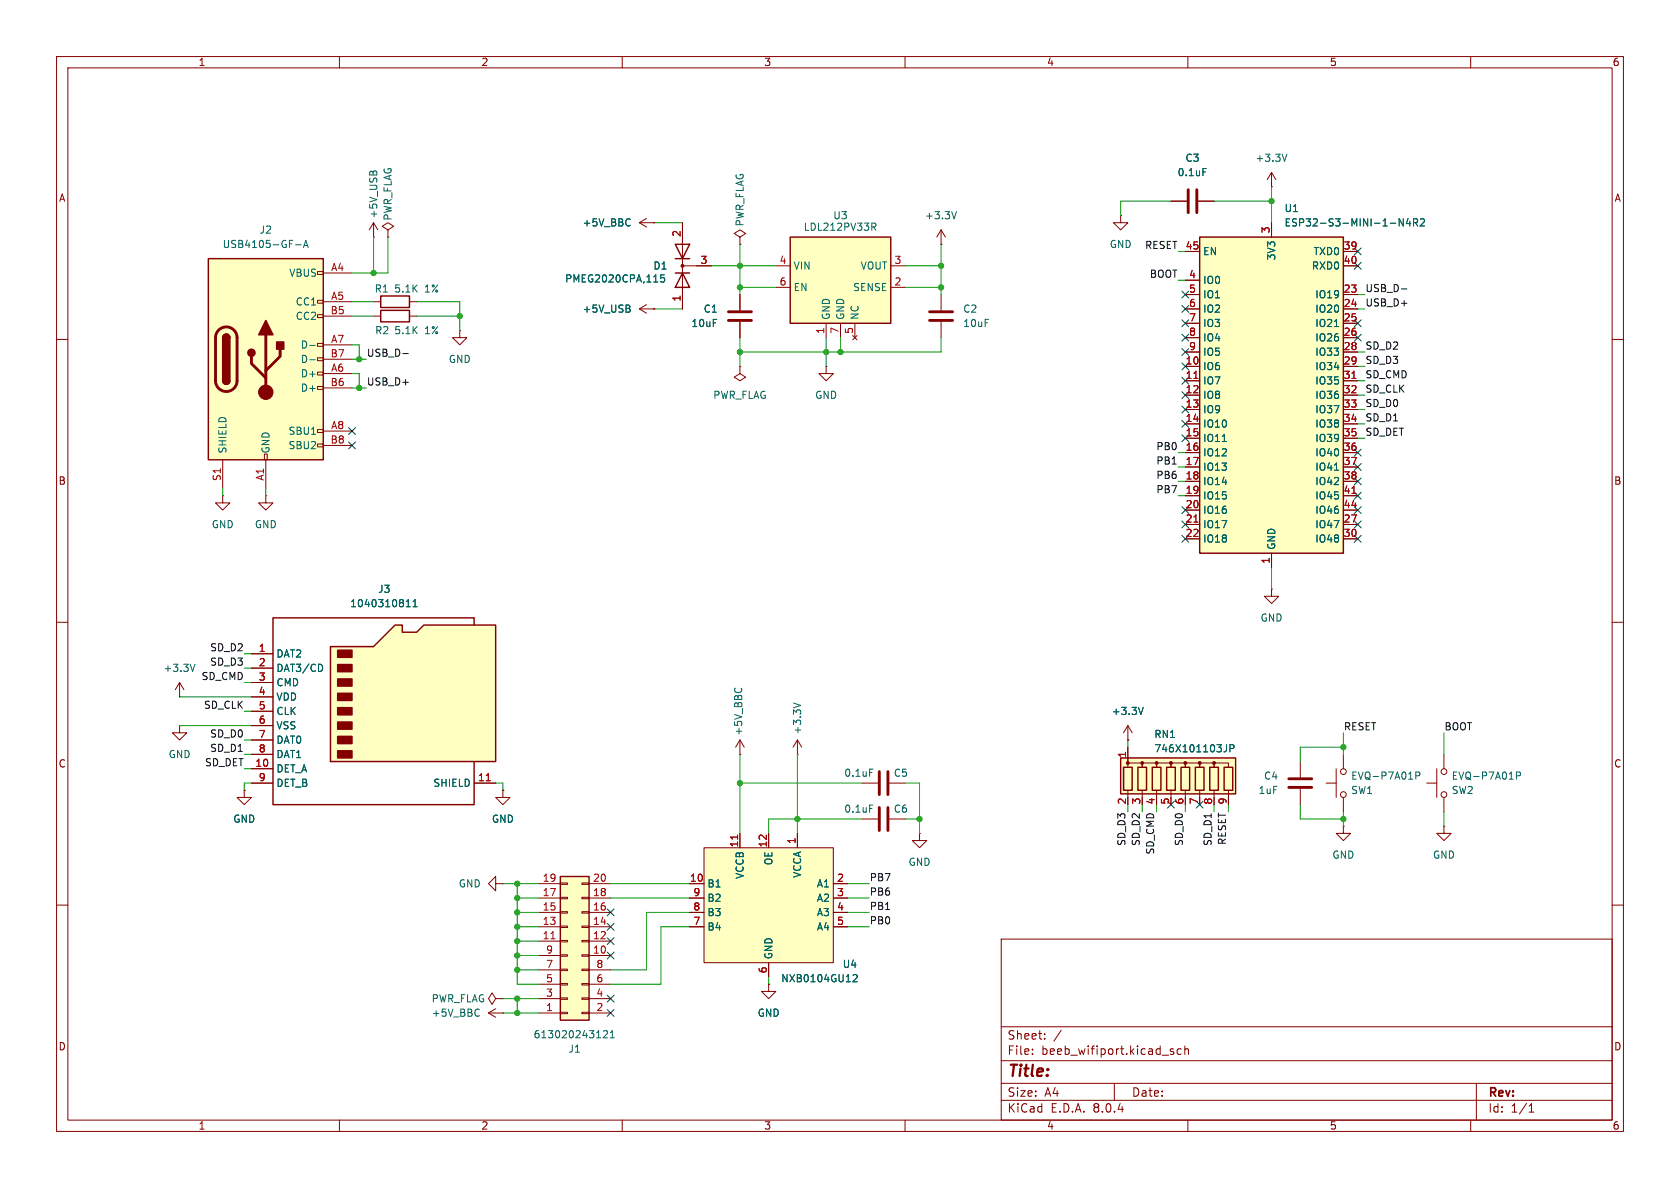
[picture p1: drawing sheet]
<svg xmlns="http://www.w3.org/2000/svg" width="297mm" height="210mm" viewBox="0 0 297 210" stroke-linecap="round" stroke-linejoin="round" font-family="sans-serif">
<g fill="none" stroke="#840000" stroke-width=".18">
<path d="M10 10h277v190h-277zM12 12h273v186h-273zM60 10v2M110 10v2M160 10v2M210 10v2M260 10v2M207 35.6h2.8M211.8 35.6h2.8M224.8 33h.1M224.8 30.5l-.8 1.3M224.8 30.5v2.5"/>
<path d="M224.8 30.5l.8 1.3M10 60h2M285 60h2M10 110h2M285 110h2M10 160h2M285 160h2M177 166h108v32h-108zM60 198v2M110 198v2M160 198v2M177 194.5h108"/>
<path d="M177 191.5h108M177 187.5h108M177 181.5h108M182.5 186.3v.1M182.5 185.5v.1M184.7 183.6v.1M184.7 182.8v.1M187.6 182.1l-1.3 2M197 191.5v3M207 185.8l.5 .2v.2l-.2 .2-.4-.1M207 185.5h.5M208.8 185.5l-.4-.1-.3 .3v.4l.1 .2h.6"/>
<path d="M209.5 185.5l.2-.1 .3 .1 .1 .9M209.5 184.9v1.5M210 198v2M260 198v2M261 191.5v6.5M270.3 196.6h.9M270.3 195.5l.4-.4v1.5"/>
</g>
<path d="M210.1 33.5v4.1M211.6 33.5v4.1" fill="none" stroke="#840000" stroke-width=".51"/>
<path d="M212.7 29.8h.6M227.5 27.2l-.4 1.3" fill="none" stroke="#006464" stroke-width=".18"/>
<path d="M212.1 41.9h25.4v55.9h-25.4z" fill="#ffffc2"/>
<path d="M212.1 41.9h25.4v55.9h-25.4z" fill="none" stroke="#840000" stroke-width=".25"/>
<g fill="none" stroke="#840000" stroke-width=".18">
<path d="M224.8 39.4v2.5M130.8 52.1v2.8M130.8 56.9v2.8M209.5 52.1h2.6M209.5 54.6h2.6M209.5 57.2h2.6M209.5 59.7h2.6M209.5 44.5h2.6M209.5 49.5h2.6M237.5 52.1h2.5M237.5 54.6h2.5M237.5 57.2h2.5"/>
<path d="M237.5 59.7h2.5M237.5 44.5h2.5M237.5 47h2.5M209.5 64.8h2.6M209.5 67.3h2.6M209.5 69.9h2.6M209.5 72.4h2.6M209.5 74.9h2.6M209.5 77.5h2.6M209.5 62.2h2.6M237.5 64.8h2.5M237.5 67.3h2.5"/>
<path d="M237.5 69.9h2.5M237.5 72.4h2.5M237.5 74.9h2.5M237.5 77.5h2.5M237.5 62.2h2.5M209.5 80h2.6M209.5 82.6h2.6M209.5 85.1h2.6M209.5 87.6h2.6M209.5 90.2h2.6M209.5 92.7h2.6M209.5 95.3h2.6"/>
<path d="M224.8 97.8v2.5M237.5 80h2.5M237.5 82.6h2.5M237.5 85.1h2.5M237.5 87.6h2.5M237.5 90.2h2.5M237.5 92.7h2.5M237.5 95.3h2.5M229.9 134.6v2.8M229.9 139.4v2.8M234.4 138.4h1.8M236.2 135.9v5.1"/>
<path d="M237.5 133.4v2.5M252.2 138.4h1.8M254 135.9v5.1M255.3 133.4v2.5M237.5 146.1v1.2h1.3l-1.3 1.3-1.3-1.3h1.3M237.5 146.1h.1M237.5 141v2.5M255.3 146.1v1.2h1.2l-1.2 1.3-1.3-1.3h1.3M255.3 146.1h.1M255.3 141v2.5"/>
<circle cx="237.5" cy="136.4" r=".51"/>
<circle cx="255.3" cy="136.4" r=".51"/>
<circle cx="237.5" cy="140.5" r=".51"/>
<circle cx="255.3" cy="140.5" r=".51"/>
</g>
<path d="M211.1 66.9h.7M239 66.9h.7M211.1 92.3h.7M239 87.2h.7" fill="none" stroke="#a90000" stroke-width=".18"/>
<path d="M248.1 38.7v1.2l-.7-1.2v1.2M248.9 38.6l-.3 .9h.8M249.2 39.1v.8M249.9 39.3h.6l.1-.2v-.3l-.7-.1v1.2M250.2 39.3l.4 .6M251.1 38.8l.5-.1 .2 .3-.8 .9h.8M235.9 57.7h.7M216.1 78h.7M235.9 83.1h.7M250.3 137.1h.6l.1-.2v-.3l-.7-.1v1.2M268.1 137.1h.6l.1-.2-.1-.3-.6-.1v1.2" fill="none" stroke="#006464" stroke-width=".18"/>
<path d="M128.8 56.6h4M128.8 55.1h4M227.8 139.2h4.1M227.8 137.7h4.1" fill="none" stroke="#840000" stroke-width=".51"/>
<path d="M139.7 41.9h17.8v15.3h-17.8z" fill="#ffffc2"/>
<path d="M139.7 41.9h17.8v15.3h-17.8z" fill="none" stroke="#840000" stroke-width=".25"/>
<g fill="none" stroke="#840000" stroke-width=".18">
<path d="M137.2 50.8h2.5M137.2 47h2.5M146 57.2v2.5M148.6 57.2v2.5M150.7 59.3l.8 .8M151.1 57.2v2.5M151.5 59.3l-.8 .8M157.5 50.8h2.5M157.5 47h2.5M224.8 104.1v1.3h1.3l-1.3 1.3-1.3-1.3h1.3M224.8 104.1h.1M130.8 133.4h.1"/>
<path d="M130.8 130.8l-.8 1.3M130.8 130.8v2.6M130.8 130.8l.8 1.3M141 133.4h.1M141 130.8l-.8 1.3M141 130.8v2.6M141 130.8l.7 1.3M199.4 130.8h.1M199.4 128.3l-.8 1.2M199.4 128.3v2.5M199.4 128.3l.8 1.2"/>
</g>
<path d="M154.1 39.4h.5l.2 .3-.1 .3-.6 .1M154.4 40.1l.4 .6M130 121.6l-.1 .3M131 121.6l.1 .3M140.3 124.3l1.2 .4M202.1 125l-.4 1.3" fill="none" stroke="#006464" stroke-width=".18"/>
<path d="M198.1 134h20.3v6.3h-20.3z" fill="#ffffc2"/>
<path d="M198.1 134h20.3v6.3h-20.3zM198.6 135.6h1.6v4.1h-1.6zM201.2 135.6h1.5v4.1h-1.5zM203.7 135.6h1.5v4.1h-1.5zM206.2 135.6h1.6v4.1h-1.6zM208.8 135.6h1.5v4.1h-1.5zM211.3 135.6h1.6v4.1h-1.6zM213.9 135.6h1.5v4.1h-1.5zM216.4 135.6h1.5v4.1h-1.5z" fill="none" stroke="#840000" stroke-width=".25"/>
<g fill="#840000" stroke="#840000" stroke-width=".18">
<circle cx="199.4" cy="134.9" r=".25"/>
<circle cx="201.9" cy="134.9" r=".25"/>
<circle cx="204.5" cy="134.9" r=".25"/>
<circle cx="207" cy="134.9" r=".25"/>
<circle cx="209.5" cy="134.9" r=".25"/>
<circle cx="212.1" cy="134.9" r=".25"/>
<circle cx="214.6" cy="134.9" r=".25"/>
</g>
<g fill="none" stroke="#840000" stroke-width=".18">
<path d="M198.1 38.1v1.3h1.3l-1.3 1.2-1.3-1.2h1.3M198.1 38.1h.1M166.4 43.2h.1M166.4 40.6l-.8 1.3M166.4 40.6v2.6M166.4 52.1v2.8M166.4 56.9v2.8M166.4 40.6l.7 1.3M31.7 123.2h.1M31.7 120.7l-.7 1.2M31.7 120.7v2.5M31.7 120.7l.8 1.2"/>
<path d="M152.4 138.4h2.8M157.2 138.4h2.8M199.4 135.6v-.7h2.5v.7v-.7h2.6v.7v-.7h2.5v.7v-.7h2.5v.7v-.7h2.6v.7v-.7h2.5v.7v-.7h2.6v.7M199.4 132.1v2.5M199.4 139.7v1.3M201.9 139.7v1.3M204.5 139.7v1.3M207 139.7v1.3M209.5 139.7v1.3M212.1 139.7v1.3M214.6 139.7v1.3M217.2 139.7v1.3"/>
</g>
<path d="M169.1 37.4l-.4 1.3M34.5 117.4l-.5 1.3M153.7 136h.6M216.8 131.6v1l-.3 .3M217.4 132.3l.6-.1 .2-.1-.1-.3-.7-.2v1.3" fill="none" stroke="#006464" stroke-width=".18"/>
<path d="M164.3 56.6h4.1M164.3 55.1h4.1M155.4 136.4v4.1M157 136.4v4.1" fill="none" stroke="#840000" stroke-width=".51"/>
<path d="M58.4 114.3h7.6l3.8-3.8h1.3v1.3h2.6l1.2-1.3h12.7v24.1h-29.2z" fill="#ffffc2"/>
<g fill="#840000" stroke="#840000" stroke-width=".25">
<path d="M59.7 132.7h2.5v1.3h-2.5z"/>
<path d="M59.7 130.2h2.5v1.2h-2.5z"/>
<path d="M59.7 127.6h2.5v1.3h-2.5z"/>
<path d="M59.7 125.1h2.5v1.3h-2.5z"/>
<path d="M59.7 122.6h2.5v1.2h-2.5z"/>
<path d="M59.7 120h2.5v1.3h-2.5z"/>
<path d="M59.7 117.5h2.5v1.2h-2.5z"/>
<path d="M59.7 114.9h2.5v1.3h-2.5z"/>
</g>
<path d="M119.4 48.3h2.5M119.4 45.7h2.5M119.4 43.2h2.5l-1.3 2.5zM120.6 48.3l1.3 2.5h-2.5zM58.4 114.3h7.6l3.8-3.8h1.3v1.3h2.6l1.2-1.3h12.7v24.1h-29.2zM83.8 110.5v-1.3h-35.5v33h35.5v-7.6" fill="none" stroke="#840000" stroke-width=".25"/>
<g fill="none" stroke="#840000" stroke-width=".18">
<path d="M113 39.4l1.3 .7M113 39.4h2.6M114.3 38.6l-1.3 .8M115.6 39.4h.1M120.6 39.4v15.2M113 54.6l1.3 .8M113 54.6h2.6M114.3 53.8l-1.3 .8M115.6 54.6h.1M120.6 47h5.1M130.8 41.9l1-.6-1-.7-1 .7 1 .6v1.3M130.8 43.2h.1"/>
<path d="M130.8 64.8v1.2l1 .7-1 .6-1-.6 1-.7M130.8 64.8h.1M146 64.8v1.2h1.3l-1.3 1.3-1.2-1.3h1.2M146 64.8h.1M39.4 87.6v1.3h1.2l-1.2 1.3-1.3-1.3h1.3M39.4 87.6h.1M47 87.6v1.3h1.3l-1.3 1.3-1.3-1.3h1.3M47 87.6h.1M44.4 115.6h3.9M44.4 118.1h3.9M31.7 128.3v1.2h1.3l-1.3 1.3-1.2-1.3h1.2M31.7 128.3h.1"/>
<path d="M43.2 139.7v1.3h1.2l-1.2 1.2-1.3-1.2h1.3M43.2 139.7h.1M44.4 135.9h3.9M44.4 138.4h3.9M44.4 120.7h3.9M44.4 123.2h3.9M44.4 125.7h3.9M44.4 128.3h3.9M44.4 130.8h3.9M44.4 133.4h3.9M83.8 138.4h3.8M152.4 144.8h2.8"/>
<path d="M157.2 144.8h2.8M162.6 147.3v1.3h-1.3l1.3 1.3 1.2-1.3h-1.2M162.6 147.3h.1"/>
</g>
<path d="M86 138h.7" fill="none" stroke="#a90000" stroke-width=".18"/>
<path d="M111.2 38.7l.2 .1M111.4 39.8l-.2 .1M111.1 54.5l.3 .3-.1 .3-.1 .1M111.2 54l.1 .2-.1 .3M117.4 48.6h-.6v.6l.2-.1h.4l.1 .2-.1 .4-.1 .2-.5-.2M56.8 117.5l.2 .5-.2 .6M71.8 107.3h.7M71.8 106.4l.4-.4v1.3M73 107.3h.8M73 106.4l.4-.4v1.3M153.7 142.3h.6" fill="none" stroke="#006464" stroke-width=".18"/>
<circle cx="120.6" cy="47" r=".25" fill="#840000" stroke="#840000" stroke-width=".18"/>
<path d="M155.4 142.7v4.1M157 142.7v4.1" fill="none" stroke="#840000" stroke-width=".51"/>
<path d="M124.5 149.9h22.8v20.3h-22.8z" fill="#ffffc2"/>
<g fill="none" stroke="#840000" stroke-width=".18">
<path d="M66 39.4l-.7 1.2M66 39.4v2.5M66 39.4l.8 1.2M66 41.9h.1M66 53.3h1.3M66 55.9h1.3M68.6 40.6l1-.6-1-.6-1 .6 1 .6v1.3M68.6 41.9h.1M72.4 53.3h1.3M72.4 55.9h1.3M81.3 58.4v1.3h1.2l-1.2 1.3-1.3-1.3h1.3M81.3 58.4h.1"/>
<path d="M88.9 139.7v1.3h1.3l-1.3 1.2-1.3-1.2h1.3M88.9 139.7h.1M87.6 156.2v1.3l-1.2-1.3 1.2-1.3v1.3h1.3M88.9 156.2h.1M121.9 156.2h2.6M121.9 158.8h2.6M124.5 149.9h22.8v20.3h-22.8zM130.8 147.3v2.6M135.9 147.3v2.6M141 147.3v2.6M147.3 156.2h2.6M147.3 158.8h2.6"/>
<path d="M121.9 161.3h2.6M121.9 163.8h2.6M135.9 174v1.3h1.3l-1.3 1.2-1.3-1.2h1.3M135.9 174h.1M135.9 170.2v2.5M147.3 161.3h2.6M147.3 163.8h2.6"/>
</g>
<path d="M130.4 147.6v.7" fill="none" stroke="#a90000" stroke-width=".18"/>
<path d="M65.4 30.4l.2-.1 .3 .1M66.6 30.4l-.1-.1-.3-.1-.2 .3M150.8 172.4l.5-.1 .2 .3-.7 1h.7" fill="none" stroke="#006464" stroke-width=".18"/>
<path d="M67.3 52.3h5.1v2.1h-5.1zM67.3 54.9h5.1v2h-5.1z" fill="none" stroke="#840000" stroke-width=".25"/>
<path d="M36.8 45.7h20.3v35.6h-20.3z" fill="#ffffc2"/>
<g fill="none" stroke="#840000" stroke-width=".18">
<path d="M56.1 55.6h1v.5h-1zM56.1 53.1h1v.5h-1zM56.1 48h1v.5h-1zM57.1 48.3h5.1M57.1 53.3h5.1M57.1 55.9h5.1M56.1 78.5h1v.5h-1zM56.1 75.9h1v.6h-1zM56.1 68.3h1v.5h-1zM56.1 65.8h1v.5h-1zM56.1 63.2h1v.6h-1zM56.1 60.7h1v.5h-1z"/>
<path d="M57.1 66h5.1M57.1 61h5.1M57.1 76.2h5.1M57.1 68.6h5.1M57.1 63.5h5.1M57.1 78.7h5.1M39.4 81.3v5.1M46.7 80.3h.5v1h-.5zM47 81.3v5.1M86.4 179.1h2.5M86.4 179.1l1.2 .7M87.6 176.5l-.6-1-.6 1 .6 1 .6-1h1.3"/>
<path d="M87.6 178.3l-1.2 .8M88.9 179.1h.1M88.9 176.5h.1"/>
</g>
<path d="M36.8 45.7h20.3v35.6h-20.3zM39.4 59.7a.64 .64 0 0 1 .6-.6 .64 .64 0 0 1 .6 .6M39.4 67.3a.64 .64 0 0 0 .6 .6 .64 .64 0 0 0 .6-.6" fill="none" stroke="#840000" stroke-width=".25"/>
<path d="M38.7 58.4a1.9 1.9 0 0 1 2-.5 1.9 1.9 0 0 1 1.2 1.8v7.6a1.91 1.91 0 0 1-1.9 1.9 1.91 1.91 0 0 1-1.9-1.9v-7.8l.2-.6zM47 59.2v10.1M44.4 63v1.3l2.6 2.5M49.5 61.7v1.3l-2.5 2.5" fill="none" stroke="#840000" stroke-width=".51"/>
<g fill="#840000" stroke="#840000" stroke-width=".25">
<path d="M39.4 67.3h1.2a.64 .64 0 0 1-.6 .6 .64 .64 0 0 1-.6-.6z"/>
<path d="M39.4 59.7h1.2v7.6h-1.2z"/>
<path d="M39.6 59.2a.64 .64 0 0 1 .6-.1 .64 .64 0 0 1 .4 .6h-1.2z"/>
<path d="M47 56.6l1.3 2.6h-2.6z"/>
<path d="M48.9 60.5h1.3v1.2h-1.3z"/>
<circle cx="44.4" cy="62.4" r=".63"/>
</g>
<circle cx="47" cy="69.3" r="1.27" fill="#840000" stroke="#840000" stroke-width=".18"/>
<path d="M52.3 43.3h.9M53.6 43.8l.5-1.3 .4 1.3M53.8 43.4h.6M54.8 61.1h.9M54.8 63.6h.9M84.5 178.4l.2 .1M84.7 179.5l-.2 .1" fill="none" stroke="#006464" stroke-width=".18"/>
<path d="M99.1 154.9h5v25.4h-5z" fill="#ffffc2"/>
<g fill="none" stroke="#840000" stroke-width=".18">
<path d="M115.6 39.4h.1M120.6 39.4v3.8M207 35.6h2.8M211.8 35.6h2.8M224.8 39.4v2.5M115.6 54.6h.1M120.6 50.8v3.8M123.2 47h2.5M130.8 52.1v2.8M130.8 56.9v2.8M209.5 52.1h2.6M209.5 54.6h2.6"/>
<path d="M209.5 57.2h2.6M209.5 59.7h2.6M209.5 44.5h2.6M209.5 49.5h2.6M237.5 47h2.5M237.5 52.1h2.5M237.5 54.6h2.5M237.5 57.2h2.5M237.5 59.7h2.5M237.5 44.5h2.5M209.5 64.8h2.6M209.5 67.3h2.6"/>
<path d="M209.5 69.9h2.6M209.5 72.4h2.6M209.5 74.9h2.6M209.5 77.5h2.6M209.5 62.2h2.6M237.5 64.8h2.5M237.5 67.3h2.5M237.5 69.9h2.5M237.5 72.4h2.5M237.5 74.9h2.5M237.5 77.5h2.5M237.5 62.2h2.5"/>
<path d="M209.5 80h2.6M209.5 82.6h2.6M209.5 85.1h2.6M209.5 87.6h2.6M209.5 90.2h2.6M209.5 92.7h2.6M209.5 95.3h2.6M224.8 97.8v2.5M237.5 80h2.5M237.5 82.6h2.5M237.5 85.1h2.5M237.5 87.6h2.5"/>
<path d="M237.5 90.2h2.5M237.5 92.7h2.5M237.5 95.3h2.5M44.4 115.6h3.9M44.4 118.1h3.9M43.2 139.7h.1M44.4 135.9h3.9M44.4 138.4h3.9M44.4 120.7h3.9M44.4 123.2h3.9M44.4 125.7h3.9M44.4 128.3h3.9"/>
<path d="M44.4 130.8h3.9M44.4 133.4h3.9M83.8 138.4h3.8M88.9 139.7h.1M199.4 130.8h.1M199.4 132.1v2.5M95.2 158.8h3.9M95.2 156.2h3.9M99.1 156.1h1.2v.2h-1.2zM99.1 158.6h1.2v.3h-1.2zM102.9 156.1h1.2v.2h-1.2zM102.9 158.6h1.2v.3h-1.2z"/>
<path d="M104.1 158.8h3.8M104.1 156.2h3.8M121.9 158.8h2.6M121.9 156.2h2.6M130.8 147.3v2.6M135.9 147.3v2.6M141 147.3v2.6M147.3 158.8h2.6M147.3 156.2h2.6M95.2 179.1h3.9M95.2 168.9h3.9M95.2 166.4h3.9"/>
<path d="M95.2 163.8h3.9M95.2 161.3h3.9M95.2 176.5h3.9M95.2 174h3.9M95.2 171.5h3.9M99.1 161.2h1.2v.2h-1.2zM99.1 163.7h1.2v.3h-1.2zM99.1 166.2h1.2v.3h-1.2zM99.1 168.8h1.2v.2h-1.2zM99.1 171.3h1.2v.3h-1.2zM99.1 173.9h1.2v.2h-1.2zM99.1 176.4h1.2v.3h-1.2z"/>
<path d="M99.1 178.9h1.2v.3h-1.2zM102.9 161.2h1.2v.2h-1.2zM102.9 163.7h1.2v.3h-1.2zM102.9 166.2h1.2v.3h-1.2zM102.9 168.8h1.2v.2h-1.2zM102.9 171.3h1.2v.3h-1.2zM102.9 173.9h1.2v.2h-1.2zM102.9 176.4h1.2v.3h-1.2zM102.9 178.9h1.2v.3h-1.2zM104.1 179.1h3.8M104.1 168.9h3.8M104.1 166.4h3.8"/>
<path d="M104.1 163.8h3.8M104.1 161.3h3.8M104.1 176.5h3.8M104.1 174h3.8M104.1 171.5h3.8M121.9 163.8h2.6M121.9 161.3h2.6M135.9 174h.1M135.9 170.2v2.5M147.3 163.8h2.6M147.3 161.3h2.6"/>
</g>
<path d="M99.1 154.9h5v25.4h-5z" fill="none" stroke="#840000" stroke-width=".25"/>
<path d="M211.1 66.9h.7M239 66.9h.7M211.1 92.3h.7M239 87.2h.7M86 138h.7M130.4 147.6v.7M97.4 166h.7" fill="none" stroke="#a90000" stroke-width=".18"/>
<g fill="none" stroke="#006464" stroke-width=".18">
<path d="M111.2 38.7l.2 .1M111.4 39.8l-.2 .1M212.7 29.8h.6M248.1 38.7v1.2l-.7-1.2v1.2M248.9 38.6l-.3 .9h.8M249.2 39.1v.8M249.9 39.3h.6l.1-.2v-.3l-.7-.1v1.2M250.2 39.3l.4 .6M251.1 38.8l.5-.1 .2 .3-.8 .9h.8M111.1 54.5l.3 .3-.1 .3-.1 .1M111.2 54l.1 .2-.1 .3M117.4 48.6h-.6v.6l.2-.1h.4l.1 .2-.1 .4-.1 .2-.5-.2"/>
<path d="M235.9 57.7h.7M216.1 78h.7M235.9 83.1h.7M56.8 117.5l.2 .5-.2 .6M71.8 107.3h.7M71.8 106.4l.4-.4v1.3M73 107.3h.8M73 106.4l.4-.4v1.3M202.1 125l-.4 1.3M216.8 131.6v1l-.3 .3M217.4 132.3l.6-.1 .2-.1-.1-.3-.7-.2v1.3M150.8 172.4l.5-.1 .2 .3-.7 1h.7"/>
<path d="M106.7 182.3l.5-.1 .2 .4-.8 .9h.8M107.9 183.5h.7M107.9 182.6l.4-.4v1.3"/>
</g>
<path d="M247.8 51.1h.9M71.2 62.5h1" fill="none" stroke="#0f0f0f" stroke-width=".18"/>
<g fill="none" stroke="#009600" stroke-width=".18">
<path d="M115.6 39.4h5M207 35.6h-8.9v2.5M214.6 35.6h10.2M224.8 33v6.4M62.2 55.9h3.8M62.2 53.3h3.8M66 41.9v6.4M68.6 41.9v6.4h-6.4M73.7 55.9h7.6M73.7 53.3h7.6v5.1M115.6 54.6h5M125.7 47h11.5"/>
<path d="M130.8 43.2v8.9M130.8 59.7v5.1M130.8 50.8h6.4M146 59.7v5.1M148.6 59.7v2.5M160 47h6.4M160 50.8h6.4M166.4 59.7v2.5h-35.6M166.4 43.2v8.9M208.3 44.5h1.2M208.3 49.5h1.2M240 54.6h1.3"/>
<path d="M240 52.1h1.3M62.2 63.5h2.6M62.2 61h1.3v2.5M62.2 66h1.3v2.6M62.2 68.6h2.6M240 67.3h1.3M240 64.8h1.3M240 62.2h1.3M240 77.5h1.3M240 74.9h1.3M240 69.9h1.3M240 72.4h1.3"/>
<path d="M39.4 86.4v1.2M47 86.4v1.2M208.3 85.1h1.2M208.3 82.6h1.2M208.3 87.6h1.2M208.3 80h1.2M43.2 118.1h1.2M43.2 115.6h1.2M224.8 100.3v3.8M31.7 128.3h12.7M31.7 123.2h12.7M43.2 125.7h1.2"/>
<path d="M43.2 120.7h1.2M43.2 133.4h1.2M43.2 130.8h1.2M43.2 135.9h1.2M44.4 138.4h-1.2v1.3M87.6 138.4h1.3v1.3M130.8 138.4h21.6M130.8 133.4v13.9M141 133.4v13.9M160 138.4h2.6v8.9M199.4 130.8v1.3M237.5 132.1h-7.6v2.5"/>
<path d="M237.5 129.5v3.9M255.3 129.5v3.9M88.9 156.2h6.3M91.4 158.8h3.8M91.4 156.2v17.8h3.8M107.9 158.8h14M107.9 156.2h14M149.9 158.8h3.8M149.9 156.2h3.8M152.4 144.8h-16.5v2.5M160 144.8h2.6M199.4 142.2v1.3"/>
<path d="M201.9 142.2v1.3M204.5 142.2v1.3M209.5 142.2v1.3M214.6 142.2v1.3M217.2 142.2v1.3M229.9 142.2v2.6h7.6M237.5 143.5v2.6M255.3 143.5v2.6M88.9 176.5h6.3M88.9 179.1h6.3M91.4 166.4h3.8M91.4 171.5h3.8"/>
<path d="M91.4 176.5v2.6M91.4 161.3h3.8M91.4 163.8h3.8M91.4 168.9h3.8M121.9 161.3h-7.6v10.2h-6.4M121.9 163.8h-5.1v10.2h-8.9M135.9 172.7v1.3M149.9 161.3h3.8M149.9 163.8h3.8"/>
</g>
<g fill="none" stroke="#000084" stroke-width=".18">
<path d="M208.9 51.5l1.3 1.2M208.9 56.5l1.3 1.3M208.9 54l1.3 1.2M208.9 59.1l1.3 1.2M210.2 51.5l-1.3 1.2M210.2 56.5l-1.3 1.3M210.2 54l-1.3 1.2M210.2 59.1l-1.3 1.2M239.4 56.5l1.2 1.3M239.4 46.4l1.2 1.2M239.4 43.8l1.2 1.3M239.4 59.1l1.2 1.2"/>
<path d="M240.6 43.8l-1.2 1.3M240.6 59.1l-1.2 1.2M240.6 56.5l-1.2 1.3M240.6 46.4l-1.2 1.2M61.6 75.6l1.2 1.2M61.6 78.1l1.2 1.2M62.8 75.6l-1.2 1.2M62.8 78.1l-1.2 1.2M208.9 69.2l1.3 1.3M208.9 74.3l1.3 1.2M208.9 71.8l1.3 1.2M208.9 76.9l1.3 1.2"/>
<path d="M208.9 61.6l1.3 1.2M208.9 66.7l1.3 1.2M208.9 64.2l1.3 1.2M210.2 69.2l-1.3 1.3M210.2 74.3l-1.3 1.2M210.2 71.8l-1.3 1.2M210.2 76.9l-1.3 1.2M210.2 64.2l-1.3 1.2M210.2 61.6l-1.3 1.2M210.2 66.7l-1.3 1.2M239.4 79.4l1.2 1.2M240.6 79.4l-1.2 1.2"/>
<path d="M208.9 89.6l1.3 1.2M208.9 92.1l1.3 1.2M208.9 94.6l1.3 1.3M210.2 89.6l-1.3 1.2M210.2 92.1l-1.3 1.2M210.2 94.6l-1.3 1.3M239.4 89.6l1.2 1.2M239.4 87l1.2 1.2M239.4 81.9l1.2 1.3M239.4 84.5l1.2 1.2M239.4 94.6l1.2 1.3M239.4 92.1l1.2 1.2"/>
<path d="M240.6 89.6l-1.2 1.2M240.6 87l-1.2 1.2M240.6 81.9l-1.2 1.3M240.6 84.5l-1.2 1.2M240.6 94.6l-1.2 1.3M240.6 92.1l-1.2 1.2M206.4 141.6l1.2 1.2M207.6 141.6l-1.2 1.2M211.5 141.6l1.2 1.2M212.7 141.6l-1.2 1.2M107.3 165.8l1.3 1.2M107.3 163.2l1.3 1.2"/>
<path d="M107.3 160.7l1.3 1.2M107.3 168.3l1.3 1.2M107.3 178.5l1.3 1.2M107.3 175.9l1.3 1.2M108.6 178.5l-1.3 1.2M108.6 165.8l-1.3 1.2M108.6 163.2l-1.3 1.2M108.6 160.7l-1.3 1.2M108.6 168.3l-1.3 1.2M108.6 175.9l-1.3 1.2"/>
</g>
<g fill="#009600" stroke="#009600" stroke-width=".18">
<circle cx="130.8" cy="47" r=".46"/>
<circle cx="130.8" cy="50.8" r=".46"/>
<circle cx="130.8" cy="62.2" r=".46"/>
<circle cx="130.8" cy="138.4" r=".46"/>
<circle cx="141" cy="144.8" r=".46"/>
<circle cx="162.6" cy="144.8" r=".46"/>
<circle cx="146" cy="62.2" r=".46"/>
<circle cx="91.4" cy="168.9" r=".46"/>
<circle cx="91.4" cy="171.5" r=".46"/>
<circle cx="91.4" cy="163.8" r=".46"/>
<circle cx="91.4" cy="161.3" r=".46"/>
<circle cx="91.4" cy="166.4" r=".46"/>
<circle cx="91.4" cy="179.1" r=".46"/>
<circle cx="91.4" cy="176.5" r=".46"/>
<circle cx="63.5" cy="68.6" r=".46"/>
<circle cx="66" cy="48.3" r=".46"/>
<circle cx="81.3" cy="55.9" r=".46"/>
<circle cx="63.5" cy="63.5" r=".46"/>
<circle cx="91.4" cy="158.8" r=".46"/>
<circle cx="91.4" cy="156.2" r=".46"/>
<circle cx="166.4" cy="47" r=".46"/>
<circle cx="166.4" cy="50.8" r=".46"/>
<circle cx="148.6" cy="62.2" r=".46"/>
<circle cx="237.5" cy="132.1" r=".46"/>
<circle cx="237.5" cy="144.8" r=".46"/>
<circle cx="224.8" cy="35.6" r=".46"/>
</g>
<text font-size="2.8" fill="#840000" x="178" y="190.9">Title:</text>
<g font-size="2.1" fill="#840000">
<text x="178" y="184">Sheet:</text>
<text x="178" y="186.7">File:</text>
<text x="184.1" y="186.7">beeb_wifiport.kicad_sch</text>
<text x="178" y="196.9">KiCad</text>
<text x="178" y="194.1">Size:</text>
<text x="184.7" y="194.1">A4</text>
<text x="185.7" y="196.9">E.D.A.</text>
<text x="193.3" y="196.9">8.0.4</text>
<text x="200" y="194.1">Date:</text>
<text x="263" y="194.3">Rev:</text>
<text x="263" y="196.9">Id:</text>
<text x="267.1" y="196.9">1/1</text>
</g>
<g font-size="1.8" fill="#840000">
<text x="35" y="11.9">1</text>
<text x="85" y="11.9">2</text>
<text x="135" y="11.9">3</text>
<text x="185" y="11.9">4</text>
<text x="235" y="11.9">5</text>
<text x="285" y="11.9">6</text>
<text x="10.3" y="35.9">A</text>
<text x="285.3" y="35.9">A</text>
<text x="10.3" y="85.9">B</text>
<text x="285.3" y="85.9">B</text>
<text x="10.3" y="135.9">C</text>
<text x="285.3" y="135.9">C</text>
<text x="10.3" y="185.9">D</text>
<text x="285.3" y="185.9">D</text>
<text x="35" y="199.9">1</text>
<text x="85" y="199.9">2</text>
<text x="135" y="199.9">3</text>
<text x="185" y="199.9">4</text>
<text x="235" y="199.9">5</text>
<text x="285" y="199.9">6</text>
</g>
<g font-size="1.8" fill="#006464">
<text x="209.5" y="28.8">C3</text>
<text x="221.8" y="28.8">+3.3V</text>
<text x="208.1" y="31.3">0.1uF</text>
<text x="45.8" y="41.5">J2</text>
<text x="66.9" y="38.7" transform="rotate(-90 66.9 38.7)">+5V_USB</text>
<text x="69.4" y="39.1" transform="rotate(-90 69.4 39.1)">PWR_FLAG</text>
<text x="102.9" y="40.2">+5V_BBC</text>
<text x="131.7" y="40.1" transform="rotate(-90 131.7 40.1)">PWR_FLAG</text>
<text x="142" y="41">LDL212PV33R</text>
<text x="147.2" y="39">U3</text>
<text x="163.4" y="39">+3.3V</text>
<text x="227" y="37.7">U1</text>
<text x="227" y="40.2">ESP32-S3-MINI-1-N4R2</text>
<text x="39.3" y="44">USB4105-GF-A</text>
<text x="115.4" y="47.9">D1</text>
<text x="140.2" y="47.9">VIN</text>
<text x="152.1" y="47.9">VOUT</text>
<text x="196.1" y="44">GND</text>
<text x="212.6" y="45.3">EN</text>
<text x="225.7" y="46.1" transform="rotate(-90 225.7 46.1)">3V3</text>
<text x="231.8" y="47.9">RXD0</text>
<text x="232.1" y="45.3">TXD0</text>
<text x="51" y="49.1">VBUS</text>
<text x="66.1" y="51.9">R1</text>
<text x="69.6" y="51.9">5.1K</text>
<text x="75.1" y="51.9">1%</text>
<text x="99.8" y="50.1">PMEG2020CPA,115</text>
<text x="140.2" y="51.7">EN</text>
<text x="150.7" y="51.7">SENSE</text>
<text x="212.6" y="50.4">IO0</text>
<text x="212.6" y="52.9">IO1</text>
<text x="232.4" y="52.9">IO19</text>
<text x="52.2" y="54.2">CC1</text>
<text x="52.2" y="56.7">CC2</text>
<text x="66.2" y="59.3">R2</text>
<text x="69.6" y="59.3">5.1K</text>
<text x="75.1" y="59.3">1%</text>
<text x="102.9" y="55.5">+5V_USB</text>
<text x="122.1" y="58">10uF</text>
<text x="124.3" y="55.5">C1</text>
<text x="146.9" y="56.6" transform="rotate(-90 146.9 56.6)">GND</text>
<text x="149.5" y="56.6" transform="rotate(-90 149.5 56.6)">GND</text>
<text x="152" y="56.6" transform="rotate(-90 152 56.6)">NC</text>
<text x="170.2" y="55.5">C2</text>
<text x="170.2" y="58">10uF</text>
<text x="212.6" y="55.5">IO2</text>
<text x="212.6" y="58">IO3</text>
<text x="232.4" y="55.5">IO20</text>
<text x="232.4" y="58">IO21</text>
<text x="53.1" y="61.8">D-</text>
<text x="53.1" y="64.4">D-</text>
<text x="79.2" y="64.4">GND</text>
<text x="212.6" y="65.6">IO6</text>
<text x="212.6" y="60.6">IO4</text>
<text x="212.6" y="63.1">IO5</text>
<text x="232.4" y="60.6">IO26</text>
<text x="232.4" y="63.1">IO33</text>
<text x="232.4" y="65.6">IO34</text>
<text x="53.1" y="66.9">D+</text>
<text x="53.1" y="69.4">D+</text>
<text x="126" y="70.7">PWR_FLAG</text>
<text x="144" y="70.7">GND</text>
<text x="212.6" y="68.2">IO7</text>
<text x="212.6" y="70.7">IO8</text>
<text x="232.4" y="68.2">IO35</text>
<text x="232.4" y="70.7">IO36</text>
<text x="50.9" y="77.1">SBU1</text>
<text x="212.6" y="73.3">IO9</text>
<text x="212.6" y="75.8">IO10</text>
<text x="232.4" y="73.3">IO37</text>
<text x="232.4" y="75.8">IO38</text>
<text x="40.2" y="80.3" transform="rotate(-90 40.2 80.3)">SHIELD</text>
<text x="47.9" y="80.3" transform="rotate(-90 47.9 80.3)">GND</text>
<text x="50.9" y="79.6">SBU2</text>
<text x="212.6" y="78.3">IO11</text>
<text x="212.6" y="80.9">IO12</text>
<text x="212.6" y="83.4">IO13</text>
<text x="232.4" y="78.3">IO39</text>
<text x="232.4" y="80.9">IO40</text>
<text x="232.4" y="83.4">IO41</text>
<text x="212.6" y="86">IO14</text>
<text x="212.6" y="88.5">IO15</text>
<text x="232.4" y="86">IO42</text>
<text x="232.4" y="88.5">IO45</text>
<text x="37.3" y="93.6">GND</text>
<text x="45" y="93.6">GND</text>
<text x="212.6" y="91">IO16</text>
<text x="212.6" y="93.6">IO17</text>
<text x="232.4" y="93.6">IO47</text>
<text x="232.4" y="91">IO46</text>
<text x="212.6" y="96.1">IO18</text>
<text x="225.7" y="97.3" transform="rotate(-90 225.7 97.3)">GND</text>
<text x="232.4" y="96.1">IO48</text>
<text x="61.8" y="107.5">1040310811</text>
<text x="66.8" y="105">J3</text>
<text x="222.8" y="110.1">GND</text>
<text x="28.8" y="119">+3.3V</text>
<text x="48.8" y="116.4">DAT2</text>
<text x="48.8" y="119">DAT3/CD</text>
<text x="48.8" y="121.5">CMD</text>
<text x="48.8" y="124.1">VDD</text>
<text x="48.8" y="126.6">CLK</text>
<text x="48.8" y="129.1">VSS</text>
<text x="48.8" y="131.7">DAT0</text>
<text x="131.4" y="130.2" transform="rotate(-90 131.4 130.2)">+5V_BBC</text>
<text x="141.8" y="129.9" transform="rotate(-90 141.8 129.9)">+3.3V</text>
<text x="196.4" y="126.6">+3.3V</text>
<text x="204" y="130.7">RN1</text>
<text x="29.7" y="134.2">GND</text>
<text x="48.8" y="136.8">DET_A</text>
<text x="48.8" y="134.2">DAT1</text>
<text x="149.2" y="137.5">0.1uF</text>
<text x="157.9" y="137.5">C5</text>
<text x="204" y="133.2">746X101103JP</text>
<text x="48.8" y="139.3">DET_B</text>
<text x="76.5" y="139.3">SHIELD</text>
<text x="149.2" y="143.9">0.1uF</text>
<text x="157.9" y="143.9">C6</text>
<text x="222.4" y="140.6">1uF</text>
<text x="223.4" y="138">C4</text>
<text x="238.8" y="140.6">SW1</text>
<text x="238.8" y="138">EVQ-P7A01P</text>
<text x="256.6" y="140.6">SW2</text>
<text x="256.6" y="138">EVQ-P7A01P</text>
<text x="41.1" y="145.6">GND</text>
<text x="86.9" y="145.6">GND</text>
<text x="131.7" y="155.5" transform="rotate(-90 131.7 155.5)">VCCB</text>
<text x="136.8" y="153.1" transform="rotate(-90 136.8 153.1)">OE</text>
<text x="141.8" y="155.3" transform="rotate(-90 141.8 155.3)">VCCA</text>
<text x="160.5" y="153.3">GND</text>
<text x="235.5" y="152">GND</text>
<text x="253.2" y="152">GND</text>
<text x="81" y="157.1">GND</text>
<text x="125" y="157.1">B1</text>
<text x="125" y="159.6">B2</text>
<text x="144.3" y="157.1">A1</text>
<text x="144.3" y="159.6">A2</text>
<text x="125" y="164.7">B4</text>
<text x="125" y="162.2">B3</text>
<text x="144.3" y="162.2">A3</text>
<text x="144.3" y="164.7">A4</text>
<text x="136.8" y="169.7" transform="rotate(-90 136.8 169.7)">GND</text>
<text x="138" y="173.8">NXB0104GU12</text>
<text x="148.9" y="171.3">U4</text>
<text x="76.2" y="177.4">PWR_FLAG</text>
<text x="76.2" y="179.9">+5V_BBC</text>
<text x="133.9" y="179.9">GND</text>
<text x="94.2" y="183.7">613020243121</text>
<text x="100.4" y="186.3">J1</text>
</g>
<g font-size="1.8" fill="#a90000">
<text x="120.4" y="42" transform="rotate(-90 120.4 42)">2</text>
<text x="224.5" y="41.3" transform="rotate(-90 224.5 41.3)">3</text>
<text x="123.8" y="46.7">3</text>
<text x="137.7" y="46.7">4</text>
<text x="158" y="46.7">3</text>
<text x="209.5" y="44.2">45</text>
<text x="237.4" y="44.2">39</text>
<text x="237.4" y="46.7">40</text>
<text x="58.4" y="48">A4</text>
<text x="58.4" y="53.1">A5</text>
<text x="120.4" y="53.4" transform="rotate(-90 120.4 53.4)">1</text>
<text x="137.7" y="50.5">6</text>
<text x="158" y="50.5">2</text>
<text x="210.1" y="49.3">4</text>
<text x="210.1" y="51.8">5</text>
<text x="237.4" y="51.8">23</text>
<text x="58.3" y="55.6">B5</text>
<text x="145.8" y="59.1" transform="rotate(-90 145.8 59.1)">1</text>
<text x="148.3" y="59.1" transform="rotate(-90 148.3 59.1)">7</text>
<text x="150.9" y="59.1" transform="rotate(-90 150.9 59.1)">5</text>
<text x="210.1" y="54.4">6</text>
<text x="210.1" y="56.9">7</text>
<text x="210.1" y="59.4">8</text>
<text x="237.4" y="54.4">24</text>
<text x="237.4" y="56.9">25</text>
<text x="237.4" y="59.4">26</text>
<text x="58.3" y="63.2">B7</text>
<text x="58.4" y="65.8">A6</text>
<text x="58.4" y="60.7">A7</text>
<text x="209.5" y="64.5">10</text>
<text x="210.1" y="62">9</text>
<text x="237.4" y="62">28</text>
<text x="237.4" y="64.5">29</text>
<text x="58.3" y="68.3">B6</text>
<text x="209.5" y="67.1">11</text>
<text x="209.5" y="69.6">12</text>
<text x="237.4" y="67.1">31</text>
<text x="237.4" y="69.6">32</text>
<text x="58.4" y="75.9">A8</text>
<text x="209.5" y="72.1">13</text>
<text x="209.5" y="74.7">14</text>
<text x="209.5" y="77.2">15</text>
<text x="237.4" y="72.1">33</text>
<text x="237.4" y="74.7">34</text>
<text x="237.4" y="77.2">35</text>
<text x="58.3" y="78.5">B8</text>
<text x="209.5" y="79.8">16</text>
<text x="209.5" y="82.3">17</text>
<text x="237.4" y="79.8">36</text>
<text x="237.4" y="82.3">37</text>
<text x="39.1" y="85.1" transform="rotate(-90 39.1 85.1)">S1</text>
<text x="46.7" y="85.1" transform="rotate(-90 46.7 85.1)">A1</text>
<text x="209.5" y="84.8">18</text>
<text x="209.5" y="87.4">19</text>
<text x="209.5" y="89.9">20</text>
<text x="237.4" y="84.8">38</text>
<text x="237.4" y="87.4">41</text>
<text x="237.4" y="89.9">44</text>
<text x="209.5" y="92.5">21</text>
<text x="209.5" y="95">22</text>
<text x="237.4" y="92.5">27</text>
<text x="237.4" y="95">30</text>
<text x="224.5" y="99.8" transform="rotate(-90 224.5 99.8)">1</text>
<text x="45.6" y="115.3">1</text>
<text x="45.6" y="117.9">2</text>
<text x="45.6" y="120.4">3</text>
<text x="45.6" y="122.9">4</text>
<text x="45.6" y="125.5">5</text>
<text x="45.6" y="128">6</text>
<text x="45.6" y="130.6">7</text>
<text x="45" y="135.6">10</text>
<text x="45.6" y="133.1">8</text>
<text x="199.1" y="134.1" transform="rotate(-90 199.1 134.1)">1</text>
<text x="45.6" y="138.2">9</text>
<text x="84.4" y="138.2">11</text>
<text x="199.1" y="142.3" transform="rotate(-90 199.1 142.3)">2</text>
<text x="201.7" y="142.3" transform="rotate(-90 201.7 142.3)">3</text>
<text x="204.2" y="142.3" transform="rotate(-90 204.2 142.3)">4</text>
<text x="206.8" y="142.3" transform="rotate(-90 206.8 142.3)">5</text>
<text x="209.3" y="142.3" transform="rotate(-90 209.3 142.3)">6</text>
<text x="211.8" y="142.3" transform="rotate(-90 211.8 142.3)">7</text>
<text x="214.4" y="142.3" transform="rotate(-90 214.4 142.3)">8</text>
<text x="216.9" y="142.3" transform="rotate(-90 216.9 142.3)">9</text>
<text x="130.6" y="149.9" transform="rotate(-90 130.6 149.9)">11</text>
<text x="135.6" y="149.9" transform="rotate(-90 135.6 149.9)">12</text>
<text x="140.7" y="149.3" transform="rotate(-90 140.7 149.3)">1</text>
<text x="95.8" y="156">19</text>
<text x="104.7" y="156">20</text>
<text x="121.9" y="156">10</text>
<text x="147.9" y="156">2</text>
<text x="95.8" y="161">15</text>
<text x="95.8" y="158.5">17</text>
<text x="104.7" y="161">16</text>
<text x="104.7" y="158.5">18</text>
<text x="122.5" y="161">8</text>
<text x="122.5" y="158.5">9</text>
<text x="147.9" y="158.5">3</text>
<text x="147.9" y="161">4</text>
<text x="95.8" y="166.1">11</text>
<text x="95.8" y="163.6">13</text>
<text x="104.7" y="166.1">12</text>
<text x="104.7" y="163.6">14</text>
<text x="122.5" y="163.6">7</text>
<text x="147.9" y="163.6">5</text>
<text x="96.4" y="173.7">5</text>
<text x="96.4" y="171.2">7</text>
<text x="96.4" y="168.7">9</text>
<text x="104.7" y="168.7">10</text>
<text x="105.3" y="173.7">6</text>
<text x="105.3" y="171.2">8</text>
<text x="135.6" y="172.2" transform="rotate(-90 135.6 172.2)">6</text>
<text x="96.4" y="178.8">1</text>
<text x="96.4" y="176.3">3</text>
<text x="105.3" y="178.8">2</text>
<text x="105.3" y="176.3">4</text>
</g>
<g font-size="1.8" fill="#0f0f0f">
<text x="202.3" y="44.1">RESET</text>
<text x="203.2" y="49.2">BOOT</text>
<text x="241.3" y="51.7">USB_D-</text>
<text x="241.3" y="54.3">USB_D+</text>
<text x="64.8" y="63.2">USB_D-</text>
<text x="241.3" y="64.4">SD_D3</text>
<text x="241.3" y="61.9">SD_D2</text>
<text x="64.8" y="68.2">USB_D+</text>
<text x="241.3" y="67">SD_CMD</text>
<text x="241.3" y="69.5">SD_CLK</text>
<text x="241.3" y="77.1">SD_DET</text>
<text x="241.3" y="74.6">SD_D1</text>
<text x="241.3" y="72">SD_D0</text>
<text x="204.3" y="79.7">PB0</text>
<text x="204.3" y="82.2">PB1</text>
<text x="204.3" y="87.3">PB7</text>
<text x="204.3" y="84.7">PB6</text>
<text x="37.1" y="115.2">SD_D2</text>
<text x="37.1" y="117.8">SD_D3</text>
<text x="35.5" y="120.3">SD_CMD</text>
<text x="36" y="125.4">SD_CLK</text>
<text x="37.1" y="130.5">SD_D0</text>
<text x="237.5" y="129.2">RESET</text>
<text x="255.3" y="129.2">BOOT</text>
<text x="36.1" y="135.5">SD_DET</text>
<text x="37.1" y="133">SD_D1</text>
<text x="199" y="149.6" transform="rotate(-90 199 149.6)">SD_D3</text>
<text x="201.6" y="149.6" transform="rotate(-90 201.6 149.6)">SD_D2</text>
<text x="209.2" y="149.6" transform="rotate(-90 209.2 149.6)">SD_D0</text>
<text x="214.3" y="149.6" transform="rotate(-90 214.3 149.6)">SD_D1</text>
<text x="216.8" y="149.5" transform="rotate(-90 216.8 149.5)">RESET</text>
<text x="153.7" y="155.9">PB7</text>
<text x="204.1" y="151.2" transform="rotate(-90 204.1 151.2)">SD_CMD</text>
<text x="153.7" y="160.9">PB1</text>
<text x="153.7" y="158.4">PB6</text>
<text x="153.7" y="163.5">PB0</text>
</g>
</svg>
